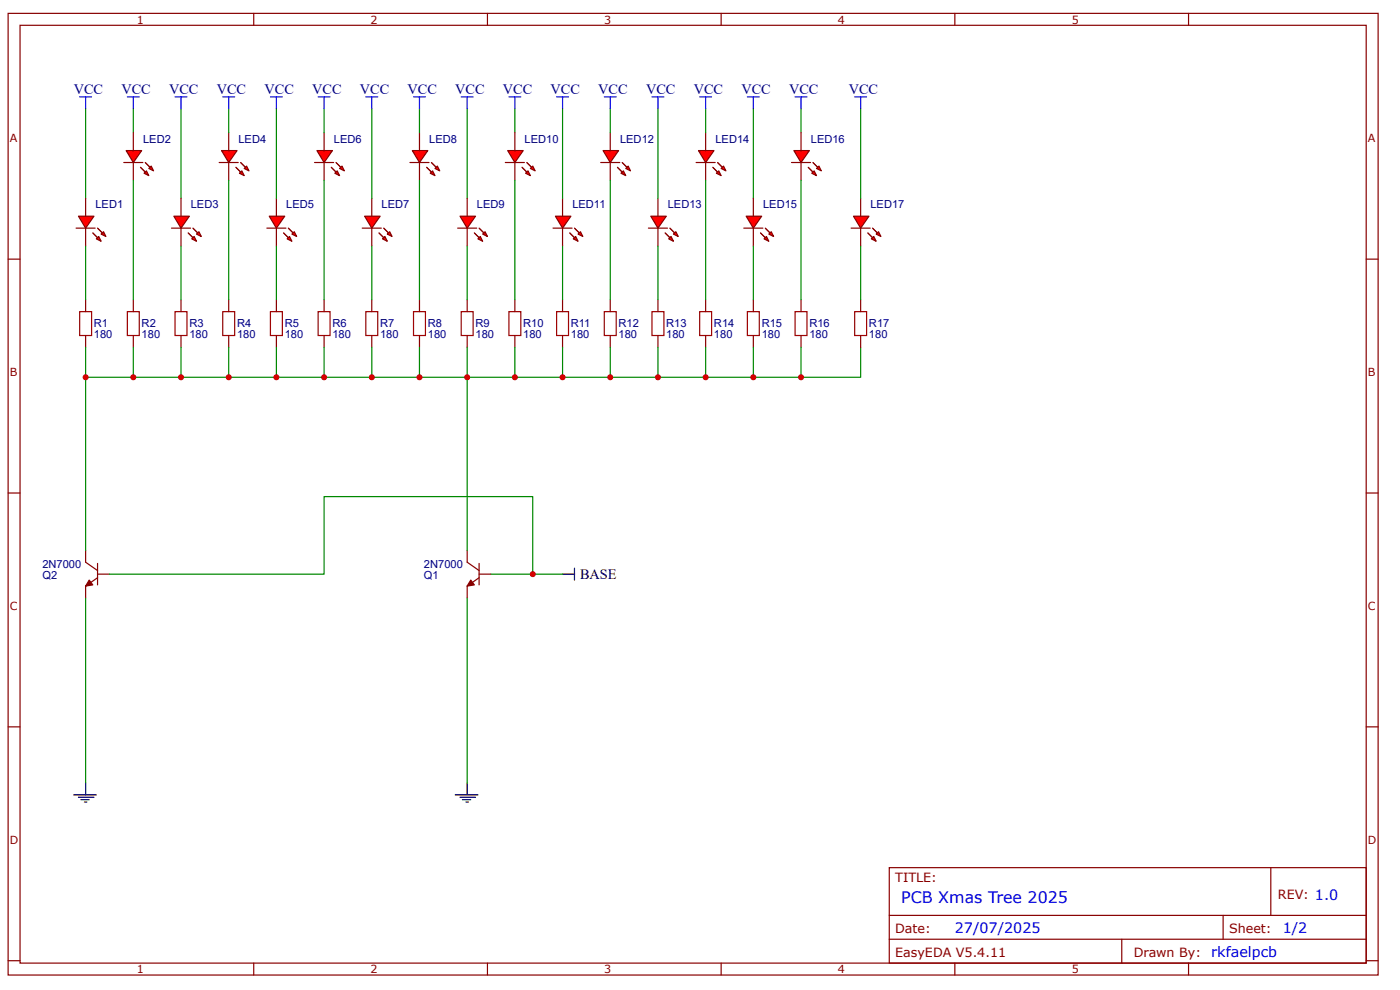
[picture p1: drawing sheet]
<svg xmlns="http://www.w3.org/2000/svg" width="297mm" height="210mm" viewBox="0 0 297 210" stroke-linecap="round" stroke-linejoin="round" font-family="sans-serif">
<g fill="none" stroke="#800" stroke-width=".25">
<path d="M1.7 2.8h290.7v203.9h-290.7zM4.3 5.4h285.5v198.8h-285.5zM53.8 2.8v2.6M103.4 2.8v2.6M153 2.8v2.6M202.6 2.8v2.6M252.1 2.8v2.6M1.7 54.9h2.6M289.8 54.9h2.6M1.7 104.5h2.6M289.8 104.5h2.6M1.7 154.1h2.6"/>
<path d="M289.8 154.1h2.6M188.7 184h101.1v20.2h-101.1zM188.7 194.1h101.1M188.7 199.1h101.1M238 199.1v5.1M259.5 194.1v5M269.6 184v10.1M1.7 203.7h2.6M53.8 204.2v2.5M103.4 204.2v2.5M153 204.2v2.5M202.6 204.2v2.5"/>
<path d="M252.1 204.2v2.5M289.8 203.7h2.6"/>
</g>
<path d="M96.6 168.5h4.8M97.6 169h3.3M98.1 169.5h1.8M98.9 170h.5M99.1 166v2.5" fill="none" stroke="#000" stroke-width=".25"/>
<path d="M16.9 20.5h2.5M18.2 20.5v2.6M27 20.5h2.5M28.3 20.5v2.6" fill="none" stroke="#00f" stroke-width=".25"/>
<path d="M18.2 23.1v18.9" fill="none" stroke="#080" stroke-width=".25"/>
<path d="M16.6 45.8h3.3l-1.7 2.6z" fill="#f00"/>
<path d="M16.1 48.4h4.1M16.6 45.8h3.3l-1.7 2.6z" fill="none" stroke="#800" stroke-width=".25"/>
<path d="M20.7 48.4l1 1z" fill="#800"/>
<path d="M20.7 48.4l1 1" fill="none" stroke="#800" stroke-width=".25"/>
<path d="M19.7 49.4l1 1z" fill="#800"/>
<path d="M19.7 49.4l1 1" fill="none" stroke="#800" stroke-width=".25"/>
<path d="M21.5 49.6l.5-.5 .5 1z" fill="#f00"/>
<path d="M21.5 49.6l.5-.5 .5 1z" fill="none" stroke="#800" stroke-width=".25"/>
<path d="M20.4 50.6l.5-.5 .6 1z" fill="#f00"/>
<path d="M18.2 42v3.8M18.2 48.4v3.8M20.4 50.6l.5-.5 .6 1zM18.2 63.5v2.6M18.2 71.1v2.6" fill="none" stroke="#800" stroke-width=".25"/>
<path d="M16.9 66.1h2.5v5h-2.5z" fill="none" stroke="#a00000" stroke-width=".25"/>
<path d="M28.3 23.1v5M18.2 52.2v11.3" fill="none" stroke="#080" stroke-width=".25"/>
<path d="M26.8 31.9h3.3l-1.8 2.6z" fill="#f00"/>
<path d="M26.3 34.5h4M26.8 31.9h3.3l-1.8 2.6z" fill="none" stroke="#800" stroke-width=".25"/>
<path d="M30.8 34.5l1 1z" fill="#800"/>
<path d="M30.8 34.5l1 1" fill="none" stroke="#800" stroke-width=".25"/>
<path d="M29.8 35.5l1 1z" fill="#800"/>
<path d="M29.8 35.5l1 1" fill="none" stroke="#800" stroke-width=".25"/>
<path d="M31.6 35.7l.5-.5 .5 1z" fill="#f00"/>
<path d="M31.6 35.7l.5-.5 .5 1z" fill="none" stroke="#800" stroke-width=".25"/>
<path d="M30.6 36.7l.5-.5 .5 1z" fill="#f00"/>
<path d="M28.3 28.1v3.8M28.3 34.5v3.7M30.6 36.7l.5-.5 .5 1z" fill="none" stroke="#800" stroke-width=".25"/>
<path d="M38.4 23.1v18.9" fill="none" stroke="#080" stroke-width=".25"/>
<path d="M37.1 20.5h2.6M38.4 20.5v2.6" fill="none" stroke="#00f" stroke-width=".25"/>
<path d="M36.9 45.8h3.3l-1.8 2.6z" fill="#f00"/>
<path d="M36.4 48.4h4M36.9 45.8h3.3l-1.8 2.6z" fill="none" stroke="#800" stroke-width=".25"/>
<path d="M40.9 48.4l1 1z" fill="#800"/>
<path d="M40.9 48.4l1 1" fill="none" stroke="#800" stroke-width=".25"/>
<path d="M39.9 49.4l1 1z" fill="#800"/>
<path d="M39.9 49.4l1 1" fill="none" stroke="#800" stroke-width=".25"/>
<path d="M41.7 49.6l.5-.5 .5 1z" fill="#f00"/>
<path d="M41.7 49.6l.5-.5 .5 1z" fill="none" stroke="#800" stroke-width=".25"/>
<path d="M40.7 50.6l.5-.5 .5 1z" fill="#f00"/>
<path d="M38.4 42v3.8M38.4 48.4v3.8M40.7 50.6l.5-.5 .5 1z" fill="none" stroke="#800" stroke-width=".25"/>
<path d="M47 31.9h3.3l-1.8 2.6z" fill="#f00"/>
<path d="M46.5 34.5h4M47 31.9h3.3l-1.8 2.6z" fill="none" stroke="#800" stroke-width=".25"/>
<path d="M51 34.5l1.1 1z" fill="#800"/>
<path d="M51 34.5l1.1 1" fill="none" stroke="#800" stroke-width=".25"/>
<path d="M50 35.5l1 1z" fill="#800"/>
<path d="M50 35.5l1 1" fill="none" stroke="#800" stroke-width=".25"/>
<path d="M51.8 35.7l.5-.5 .5 1z" fill="#f00"/>
<path d="M51.8 35.7l.5-.5 .5 1z" fill="none" stroke="#800" stroke-width=".25"/>
<path d="M50.8 36.7l.5-.5 .5 1z" fill="#f00"/>
<path d="M48.5 28.1v3.8M48.5 34.5v3.7M50.8 36.7l.5-.5 .5 1z" fill="none" stroke="#800" stroke-width=".25"/>
<path d="M48.5 23.1v5" fill="none" stroke="#080" stroke-width=".25"/>
<path d="M47.3 20.5h2.5M48.5 20.5v2.6" fill="none" stroke="#00f" stroke-width=".25"/>
<path d="M57.1 45.8h3.3l-1.8 2.6z" fill="#f00"/>
<path d="M56.6 48.4h4.1M57.1 45.8h3.3l-1.8 2.6z" fill="none" stroke="#800" stroke-width=".25"/>
<path d="M61.2 48.4l1 1z" fill="#800"/>
<path d="M61.2 48.4l1 1" fill="none" stroke="#800" stroke-width=".25"/>
<path d="M60.2 49.4l1 1z" fill="#800"/>
<path d="M60.2 49.4l1 1" fill="none" stroke="#800" stroke-width=".25"/>
<path d="M61.9 49.6l.5-.5 .5 1z" fill="#f00"/>
<path d="M61.9 49.6l.5-.5 .5 1z" fill="none" stroke="#800" stroke-width=".25"/>
<path d="M60.9 50.6l.5-.5 .5 1z" fill="#f00"/>
<path d="M58.6 42v3.8M58.6 48.4v3.8M60.9 50.6l.5-.5 .5 1z" fill="none" stroke="#800" stroke-width=".25"/>
<path d="M57.4 20.5h2.5M58.6 20.5v2.6" fill="none" stroke="#00f" stroke-width=".25"/>
<path d="M58.6 23.1v18.9" fill="none" stroke="#080" stroke-width=".25"/>
<path d="M67.2 31.9h3.3l-1.7 2.6z" fill="#f00"/>
<path d="M66.7 34.5h4.1M67.2 31.9h3.3l-1.7 2.6z" fill="none" stroke="#800" stroke-width=".25"/>
<path d="M71.3 34.5l1 1z" fill="#800"/>
<path d="M71.3 34.5l1 1" fill="none" stroke="#800" stroke-width=".25"/>
<path d="M70.3 35.5l1 1z" fill="#800"/>
<path d="M70.3 35.5l1 1" fill="none" stroke="#800" stroke-width=".25"/>
<path d="M72 35.7l.6-.5 .5 1z" fill="#f00"/>
<path d="M72 35.7l.6-.5 .5 1z" fill="none" stroke="#800" stroke-width=".25"/>
<path d="M71 36.7l.5-.5 .5 1z" fill="#f00"/>
<path d="M68.8 28.1v3.8M68.8 34.5v3.7M71 36.7l.5-.5 .5 1z" fill="none" stroke="#800" stroke-width=".25"/>
<path d="M68.8 23.1v5" fill="none" stroke="#080" stroke-width=".25"/>
<path d="M67.5 20.5h2.5M68.8 20.5v2.6" fill="none" stroke="#00f" stroke-width=".25"/>
<path d="M77.4 45.8h3.2l-1.7 2.6z" fill="#f00"/>
<path d="M76.9 48.4h4M77.4 45.8h3.2l-1.7 2.6z" fill="none" stroke="#800" stroke-width=".25"/>
<path d="M81.4 48.4l1 1z" fill="#800"/>
<path d="M81.4 48.4l1 1" fill="none" stroke="#800" stroke-width=".25"/>
<path d="M80.4 49.4l1 1z" fill="#800"/>
<path d="M80.4 49.4l1 1" fill="none" stroke="#800" stroke-width=".25"/>
<path d="M82.2 49.6l.5-.5 .5 1z" fill="#f00"/>
<path d="M82.2 49.6l.5-.5 .5 1z" fill="none" stroke="#800" stroke-width=".25"/>
<path d="M81.2 50.6l.5-.5 .5 1z" fill="#f00"/>
<path d="M78.9 42v3.8M78.9 48.4v3.8M81.2 50.6l.5-.5 .5 1z" fill="none" stroke="#800" stroke-width=".25"/>
<path d="M77.6 20.5h2.5M78.9 20.5v2.6" fill="none" stroke="#00f" stroke-width=".25"/>
<path d="M78.9 23.1v18.9" fill="none" stroke="#080" stroke-width=".25"/>
<path d="M87.5 31.9h3.3l-1.8 2.6z" fill="#f00"/>
<path d="M87 34.5h4M87.5 31.9h3.3l-1.8 2.6z" fill="none" stroke="#800" stroke-width=".25"/>
<path d="M91.5 34.5l1 1z" fill="#800"/>
<path d="M91.5 34.5l1 1" fill="none" stroke="#800" stroke-width=".25"/>
<path d="M90.5 35.5l1 1z" fill="#800"/>
<path d="M90.5 35.5l1 1" fill="none" stroke="#800" stroke-width=".25"/>
<path d="M92.3 35.7l.5-.5 .5 1z" fill="#f00"/>
<path d="M92.3 35.7l.5-.5 .5 1z" fill="none" stroke="#800" stroke-width=".25"/>
<path d="M91.3 36.7l.5-.5 .5 1z" fill="#f00"/>
<path d="M89 28.1v3.8M89 34.5v3.7M91.3 36.7l.5-.5 .5 1z" fill="none" stroke="#800" stroke-width=".25"/>
<path d="M89 23.1v5M99.1 23.1v18.9" fill="none" stroke="#080" stroke-width=".25"/>
<path d="M87.7 20.5h2.6M89 20.5v2.6M97.8 20.5h2.6M99.1 20.5v2.6" fill="none" stroke="#00f" stroke-width=".25"/>
<path d="M97.6 45.8h3.3l-1.8 2.6z" fill="#f00"/>
<path d="M97.1 48.4h4M97.6 45.8h3.3l-1.8 2.6z" fill="none" stroke="#800" stroke-width=".25"/>
<path d="M101.6 48.4l1.1 1z" fill="#800"/>
<path d="M101.6 48.4l1.1 1" fill="none" stroke="#800" stroke-width=".25"/>
<path d="M100.6 49.4l1 1z" fill="#800"/>
<path d="M100.6 49.4l1 1" fill="none" stroke="#800" stroke-width=".25"/>
<path d="M102.4 49.6l.5-.5 .5 1z" fill="#f00"/>
<path d="M102.4 49.6l.5-.5 .5 1z" fill="none" stroke="#800" stroke-width=".25"/>
<path d="M101.4 50.6l.5-.5 .5 1z" fill="#f00"/>
<path d="M99.1 42v3.8M99.1 48.4v3.8M101.4 50.6l.5-.5 .5 1z" fill="none" stroke="#800" stroke-width=".25"/>
<path d="M108 20.5h2.5M109.2 20.5v2.6" fill="none" stroke="#00f" stroke-width=".25"/>
<path d="M109.2 23.1v5" fill="none" stroke="#080" stroke-width=".25"/>
<path d="M107.7 31.9h3.3l-1.8 2.6z" fill="#f00"/>
<path d="M107.2 34.5h4.1M107.7 31.9h3.3l-1.8 2.6z" fill="none" stroke="#800" stroke-width=".25"/>
<path d="M111.8 34.5l1 1z" fill="#800"/>
<path d="M111.8 34.5l1 1" fill="none" stroke="#800" stroke-width=".25"/>
<path d="M110.7 35.5l1.1 1z" fill="#800"/>
<path d="M110.7 35.5l1.1 1" fill="none" stroke="#800" stroke-width=".25"/>
<path d="M112.5 35.7l.5-.5 .5 1z" fill="#f00"/>
<path d="M112.5 35.7l.5-.5 .5 1z" fill="none" stroke="#800" stroke-width=".25"/>
<path d="M111.5 36.7l.5-.5 .5 1z" fill="#f00"/>
<path d="M109.2 28.1v3.8M109.2 34.5v3.7M111.5 36.7l.5-.5 .5 1z" fill="none" stroke="#800" stroke-width=".25"/>
<path d="M117.8 45.8h3.3l-1.8 2.6z" fill="#f00"/>
<path d="M117.3 48.4h4.1M117.8 45.8h3.3l-1.8 2.6z" fill="none" stroke="#800" stroke-width=".25"/>
<path d="M121.9 48.4l1 1z" fill="#800"/>
<path d="M121.9 48.4l1 1" fill="none" stroke="#800" stroke-width=".25"/>
<path d="M120.9 49.4l1 1z" fill="#800"/>
<path d="M120.9 49.4l1 1" fill="none" stroke="#800" stroke-width=".25"/>
<path d="M122.6 49.6l.5-.5 .5 1z" fill="#f00"/>
<path d="M122.6 49.6l.5-.5 .5 1z" fill="none" stroke="#800" stroke-width=".25"/>
<path d="M121.6 50.6l.5-.5 .5 1z" fill="#f00"/>
<path d="M119.3 42v3.8M119.3 48.4v3.8M121.6 50.6l.5-.5 .5 1z" fill="none" stroke="#800" stroke-width=".25"/>
<path d="M118.1 20.5h2.5M119.3 20.5v2.6" fill="none" stroke="#00f" stroke-width=".25"/>
<path d="M119.3 23.1v18.9" fill="none" stroke="#080" stroke-width=".25"/>
<path d="M127.9 31.9h3.3l-1.7 2.6z" fill="#f00"/>
<path d="M127.4 34.5h4.1M127.9 31.9h3.3l-1.7 2.6z" fill="none" stroke="#800" stroke-width=".25"/>
<path d="M132 34.5l1 1z" fill="#800"/>
<path d="M132 34.5l1 1" fill="none" stroke="#800" stroke-width=".25"/>
<path d="M131 35.5l1 1z" fill="#800"/>
<path d="M131 35.5l1 1" fill="none" stroke="#800" stroke-width=".25"/>
<path d="M132.8 35.7l.5-.5 .5 1z" fill="#f00"/>
<path d="M132.8 35.7l.5-.5 .5 1z" fill="none" stroke="#800" stroke-width=".25"/>
<path d="M131.7 36.7l.5-.5 .6 1z" fill="#f00"/>
<path d="M129.5 28.1v3.8M129.5 34.5v3.7M131.7 36.7l.5-.5 .6 1z" fill="none" stroke="#800" stroke-width=".25"/>
<path d="M129.5 23.1v5" fill="none" stroke="#080" stroke-width=".25"/>
<path d="M128.2 20.5h2.5M129.5 20.5v2.6" fill="none" stroke="#00f" stroke-width=".25"/>
<path d="M138.1 45.8h3.3l-1.8 2.6z" fill="#f00"/>
<path d="M137.6 48.4h4M138.1 45.8h3.3l-1.8 2.6z" fill="none" stroke="#800" stroke-width=".25"/>
<path d="M142.1 48.4l1 1z" fill="#800"/>
<path d="M142.1 48.4l1 1" fill="none" stroke="#800" stroke-width=".25"/>
<path d="M141.1 49.4l1 1z" fill="#800"/>
<path d="M141.1 49.4l1 1" fill="none" stroke="#800" stroke-width=".25"/>
<path d="M142.9 49.6l.5-.5 .5 1z" fill="#f00"/>
<path d="M142.9 49.6l.5-.5 .5 1z" fill="none" stroke="#800" stroke-width=".25"/>
<path d="M141.9 50.6l.5-.5 .5 1z" fill="#f00"/>
<path d="M139.6 42v3.8M139.6 48.4v3.8M141.9 50.6l.5-.5 .5 1z" fill="none" stroke="#800" stroke-width=".25"/>
<path d="M138.3 20.5h2.5M139.6 20.5v2.6" fill="none" stroke="#00f" stroke-width=".25"/>
<path d="M139.6 23.1v18.9" fill="none" stroke="#080" stroke-width=".25"/>
<path d="M148.2 31.9h3.3l-1.8 2.6z" fill="#f00"/>
<path d="M147.7 34.5h4M148.2 31.9h3.3l-1.8 2.6z" fill="none" stroke="#800" stroke-width=".25"/>
<path d="M152.2 34.5l1 1z" fill="#800"/>
<path d="M152.2 34.5l1 1" fill="none" stroke="#800" stroke-width=".25"/>
<path d="M151.2 35.5l1 1z" fill="#800"/>
<path d="M151.2 35.5l1 1" fill="none" stroke="#800" stroke-width=".25"/>
<path d="M153 35.7l.5-.5 .5 1z" fill="#f00"/>
<path d="M153 35.7l.5-.5 .5 1z" fill="none" stroke="#800" stroke-width=".25"/>
<path d="M152 36.7l.5-.5 .5 1z" fill="#f00"/>
<path d="M149.7 28.1v3.8M149.7 34.5v3.7M152 36.7l.5-.5 .5 1z" fill="none" stroke="#800" stroke-width=".25"/>
<path d="M149.7 23.1v5M159.8 23.1v18.9" fill="none" stroke="#080" stroke-width=".25"/>
<path d="M148.4 20.5h2.6M149.7 20.5v2.6M158.6 20.5h2.5M159.8 20.5v2.6M168.7 20.5h2.5M169.9 20.5v2.6" fill="none" stroke="#00f" stroke-width=".25"/>
<path d="M158.3 45.8h3.3l-1.8 2.6z" fill="#f00"/>
<path d="M157.8 48.4h4M158.3 45.8h3.3l-1.8 2.6z" fill="none" stroke="#800" stroke-width=".25"/>
<path d="M162.3 48.4l1.1 1z" fill="#800"/>
<path d="M162.3 48.4l1.1 1" fill="none" stroke="#800" stroke-width=".25"/>
<path d="M161.3 49.4l1 1z" fill="#800"/>
<path d="M161.3 49.4l1 1" fill="none" stroke="#800" stroke-width=".25"/>
<path d="M163.1 49.6l.5-.5 .5 1z" fill="#f00"/>
<path d="M163.1 49.6l.5-.5 .5 1z" fill="none" stroke="#800" stroke-width=".25"/>
<path d="M162.1 50.6l.5-.5 .5 1z" fill="#f00"/>
<path d="M159.8 42v3.8M159.8 48.4v3.8M162.1 50.6l.5-.5 .5 1z" fill="none" stroke="#800" stroke-width=".25"/>
<path d="M169.9 23.1v5" fill="none" stroke="#080" stroke-width=".25"/>
<path d="M168.4 31.9h3.3l-1.8 2.6z" fill="#f00"/>
<path d="M167.9 34.5h4.1M168.4 31.9h3.3l-1.8 2.6z" fill="none" stroke="#800" stroke-width=".25"/>
<path d="M172.5 34.5l1 1z" fill="#800"/>
<path d="M172.5 34.5l1 1" fill="none" stroke="#800" stroke-width=".25"/>
<path d="M171.5 35.5l1 1z" fill="#800"/>
<path d="M171.5 35.5l1 1" fill="none" stroke="#800" stroke-width=".25"/>
<path d="M173.2 35.7l.5-.5 .5 1z" fill="#f00"/>
<path d="M173.2 35.7l.5-.5 .5 1z" fill="none" stroke="#800" stroke-width=".25"/>
<path d="M172.2 36.7l.5-.5 .5 1z" fill="#f00"/>
<g fill="none" stroke="#800" stroke-width=".25">
<path d="M169.9 28.1v3.8M169.9 34.5v3.7M172.2 36.7l.5-.5 .5 1zM28.3 63.5v2.6M28.3 71.1v2.6M38.4 63.5v2.6M38.4 71.1v2.6M48.5 63.5v2.6M48.5 71.1v2.6M58.6 63.5v2.6M58.6 71.1v2.6M68.8 63.5v2.6"/>
<path d="M68.8 71.1v2.6M78.9 63.5v2.6M78.9 71.1v2.6M89 63.5v2.6M89 71.1v2.6M99.1 63.5v2.6M99.1 71.1v2.6M109.2 63.5v2.6M109.2 71.1v2.6M119.3 63.5v2.6M119.3 71.1v2.6M129.5 63.5v2.6"/>
<path d="M129.5 71.1v2.6M139.6 63.5v2.6M139.6 71.1v2.6M149.7 63.5v2.6M149.7 71.1v2.6M159.8 63.5v2.6M159.8 71.1v2.6M169.9 63.5v2.6M169.9 71.1v2.6M99.1 116.7v2.5l2.5 1.8M101.6 119.4v4.6M101.6 122.5l-2.5 1.8v2.5"/>
<path d="M101.6 121.7h2.6"/>
</g>
<g fill="none" stroke="#a00000" stroke-width=".25">
<path d="M27 66.1h2.5v5h-2.5zM37.1 66.1h2.6v5h-2.6zM47.3 66.1h2.5v5h-2.5zM57.4 66.1h2.5v5h-2.5zM67.5 66.1h2.5v5h-2.5zM77.6 66.1h2.5v5h-2.5zM87.7 66.1h2.6v5h-2.6zM97.8 66.1h2.6v5h-2.6zM108 66.1h2.5v5h-2.5zM118.1 66.1h2.5v5h-2.5zM128.2 66.1h2.5v5h-2.5zM138.3 66.1h2.5v5h-2.5z"/>
<path d="M148.4 66.1h2.6v5h-2.6zM158.6 66.1h2.5v5h-2.5zM168.7 66.1h2.5v5h-2.5z"/>
</g>
<g fill="none" stroke="#080" stroke-width=".25">
<path d="M28.3 38.2v25.3M48.5 38.2v25.3M68.8 38.2v25.3M89 38.2v25.3M109.2 38.2v25.3M129.5 38.2v25.3M149.7 38.2v25.3M169.9 38.2v25.3M38.4 52.2v11.3M58.6 52.2v11.3M78.9 52.2v11.3M99.1 52.2v11.3"/>
<path d="M119.3 52.2v11.3M139.6 52.2v11.3M159.8 52.2v11.3M28.3 73.7v6.3M38.4 73.7v6.3M48.5 73.7v6.3M58.6 73.7v6.3M68.8 73.7v6.3M78.9 73.7v6.3M89 73.7v6.3h10.1M99.1 73.7v6.3h83.5v-6.3M109.2 73.7v6.3"/>
<path d="M119.3 73.7v6.3M129.5 73.7v6.3M139.6 73.7v6.3M149.7 73.7v6.3M159.8 73.7v6.3M99.1 126.8v39.2"/>
</g>
<path d="M99.9 123l.7 1-1.5 .3z" fill="#800"/>
<path d="M18.2 116.7v2.5l2.5 1.8M20.7 119.4v4.6M20.7 122.5l-2.5 1.8v2.5M20.7 121.7h2.5M99.9 123l.7 1-1.5 .3z" fill="none" stroke="#800" stroke-width=".25"/>
<path d="M18.2 73.7v6.3h70.8M169.9 73.7v6.3" fill="none" stroke="#080" stroke-width=".25"/>
<path d="M18.9 123l.8 1-1.5 .3z" fill="#800"/>
<path d="M182.6 63.5v2.6M182.6 71.1v2.6M18.9 123l.8 1-1.5 .3z" fill="none" stroke="#800" stroke-width=".25"/>
<path d="M18.2 80v36.7M99.1 80v36.7M18.2 126.8v39.2M23.2 121.7h45.6v-16.4h44.2v16.4h-8.8" fill="none" stroke="#080" stroke-width=".25"/>
<path d="M15.6 168.5h4.8M16.6 169h3.3M17.2 169.5h1.7M17.9 170h.5M18.2 166v2.5" fill="none" stroke="#000" stroke-width=".25"/>
<path d="M181.3 66.1h2.6v5h-2.6z" fill="none" stroke="#a00000" stroke-width=".25"/>
<path d="M181.1 45.8h3.3l-1.8 2.6z" fill="#f00"/>
<path d="M180.6 48.4h4M181.1 45.8h3.3l-1.8 2.6z" fill="none" stroke="#800" stroke-width=".25"/>
<path d="M185.1 48.4l1 1z" fill="#800"/>
<path d="M185.1 48.4l1 1" fill="none" stroke="#800" stroke-width=".25"/>
<path d="M184.1 49.4l1 1z" fill="#800"/>
<path d="M184.1 49.4l1 1" fill="none" stroke="#800" stroke-width=".25"/>
<path d="M185.9 49.6l.5-.5 .5 1z" fill="#f00"/>
<path d="M185.9 49.6l.5-.5 .5 1z" fill="none" stroke="#800" stroke-width=".25"/>
<path d="M184.9 50.6l.5-.5 .5 1z" fill="#f00"/>
<path d="M182.6 42v3.8M182.6 48.4v3.8M184.9 50.6l.5-.5 .5 1z" fill="none" stroke="#800" stroke-width=".25"/>
<path d="M181.3 20.5h2.6M182.6 20.5v2.6" fill="none" stroke="#00f" stroke-width=".25"/>
<path d="M182.6 23.1v18.9M182.6 52.2v11.3M113 121.7h6.3" fill="none" stroke="#080" stroke-width=".25"/>
<path d="M119.3 121.7h2.6M121.9 120.5v2.5" fill="none" stroke="#000" stroke-width=".25"/>
<g fill="#c00">
<circle cx="78.9" cy="80" r=".63"/>
<circle cx="68.8" cy="80" r=".63"/>
<circle cx="58.6" cy="80" r=".63"/>
<circle cx="48.5" cy="80" r=".63"/>
<circle cx="38.4" cy="80" r=".63"/>
<circle cx="28.3" cy="80" r=".63"/>
<circle cx="18.2" cy="80" r=".63"/>
<circle cx="89" cy="80" r=".63"/>
<circle cx="169.9" cy="80" r=".63"/>
<circle cx="99.1" cy="80" r=".63"/>
<circle cx="109.2" cy="80" r=".63"/>
<circle cx="119.3" cy="80" r=".63"/>
<circle cx="129.5" cy="80" r=".63"/>
<circle cx="139.6" cy="80" r=".63"/>
<circle cx="149.7" cy="80" r=".63"/>
<circle cx="159.8" cy="80" r=".63"/>
<circle cx="113" cy="121.7" r=".63"/>
</g>
<text font-size="3.4" fill="#00f" x="191.2" y="191.5">PCB Xmas Tree 2025</text>
<g font-size="3" fill="#000080">
<text x="15.6" y="20">VCC</text>
<text x="25.8" y="20">VCC</text>
<text x="35.9" y="20">VCC</text>
<text x="46" y="20">VCC</text>
<text x="56.1" y="20">VCC</text>
<text x="66.2" y="20">VCC</text>
<text x="76.3" y="20">VCC</text>
<text x="86.5" y="20">VCC</text>
<text x="96.6" y="20">VCC</text>
<text x="106.7" y="20">VCC</text>
<text x="116.8" y="20">VCC</text>
<text x="126.9" y="20">VCC</text>
<text x="137.1" y="20">VCC</text>
<text x="147.2" y="20">VCC</text>
<text x="157.3" y="20">VCC</text>
<text x="167.4" y="20">VCC</text>
<text x="180.1" y="20">VCC</text>
</g>
<text font-size="3" x="123.1" y="122.7">BASE</text>
<g font-size="3" fill="#00f">
<text x="202.6" y="197.9">27/07/2025</text>
<text x="272.1" y="197.9">1/2</text>
<text x="257" y="202.9">rkfaelpcb</text>
</g>
<g font-size="2.7" fill="#800">
<text x="189.9" y="187">TITLE:</text>
<text x="271.1" y="190.5">REV: 1.0</text>
<text x="189.9" y="197.9">Date:</text>
<text x="260.7" y="197.9">Sheet:</text>
<text x="189.9" y="202.9">EasyEDA V5.4.11</text>
<text x="240.5" y="202.9">Drawn By:</text>
</g>
<g font-size="2.4" fill="#800">
<text x="29" y="5">1</text>
<text x="78.6" y="5">2</text>
<text x="128.2" y="5">3</text>
<text x="177.8" y="5">4</text>
<text x="227.4" y="5">5</text>
<text x="2.1" y="30.2">A</text>
<text x="290.2" y="30.2">A</text>
<text x="2.1" y="79.7">B</text>
<text x="290.2" y="79.7">B</text>
<text x="2.1" y="129.3">C</text>
<text x="290.2" y="129.3">C</text>
<text x="2.1" y="178.9">D</text>
<text x="290.2" y="178.9">D</text>
<text x="29" y="206.3">1</text>
<text x="78.6" y="206.3">2</text>
<text x="128.2" y="206.3">3</text>
<text x="177.8" y="206.3">4</text>
<text x="227.4" y="206.3">5</text>
</g>
<g font-size="2.4" fill="#000080">
<text x="30.4" y="30.2">LED2</text>
<text x="50.6" y="30.2">LED4</text>
<text x="70.8" y="30.2">LED6</text>
<text x="91.1" y="30.2">LED8</text>
<text x="111.3" y="30.2">LED10</text>
<text x="131.5" y="30.2">LED12</text>
<text x="151.8" y="30.2">LED14</text>
<text x="172" y="30.2">LED16</text>
<text x="20.2" y="44.1">LED1</text>
<text x="40.5" y="44.1">LED3</text>
<text x="60.7" y="44.1">LED5</text>
<text x="80.9" y="44.1">LED7</text>
<text x="101.2" y="44.1">LED9</text>
<text x="121.4" y="44.1">LED11</text>
<text x="141.7" y="44.1">LED13</text>
<text x="161.9" y="44.1">LED15</text>
<text x="184.7" y="44.1">LED17</text>
<text x="19.9" y="71.6">180</text>
<text x="19.9" y="69.4">R1</text>
<text x="30.1" y="71.6">180</text>
<text x="30.1" y="69.4">R2</text>
<text x="40.2" y="71.6">180</text>
<text x="40.2" y="69.4">R3</text>
<text x="50.3" y="71.6">180</text>
<text x="50.3" y="69.4">R4</text>
<text x="60.4" y="71.6">180</text>
<text x="60.4" y="69.4">R5</text>
<text x="70.5" y="71.6">180</text>
<text x="70.5" y="69.4">R6</text>
<text x="80.6" y="71.6">180</text>
<text x="80.6" y="69.4">R7</text>
<text x="90.8" y="71.6">180</text>
<text x="90.8" y="69.4">R8</text>
<text x="100.9" y="71.6">180</text>
<text x="100.9" y="69.4">R9</text>
<text x="111" y="71.6">180</text>
<text x="111" y="69.4">R10</text>
<text x="121.1" y="71.6">180</text>
<text x="121.1" y="69.4">R11</text>
<text x="131.2" y="71.6">180</text>
<text x="131.2" y="69.4">R12</text>
<text x="141.4" y="71.6">180</text>
<text x="141.4" y="69.4">R13</text>
<text x="151.5" y="71.6">180</text>
<text x="151.5" y="69.4">R14</text>
<text x="161.6" y="71.6">180</text>
<text x="161.6" y="69.4">R15</text>
<text x="171.7" y="71.6">180</text>
<text x="171.7" y="69.4">R16</text>
<text x="184.4" y="71.6">180</text>
<text x="184.4" y="69.4">R17</text>
<text x="9" y="120.4">2N7000</text>
<text x="9" y="122.7">Q2</text>
<text x="89.9" y="120.4">2N7000</text>
<text x="89.9" y="122.7">Q1</text>
</g>
</svg>
